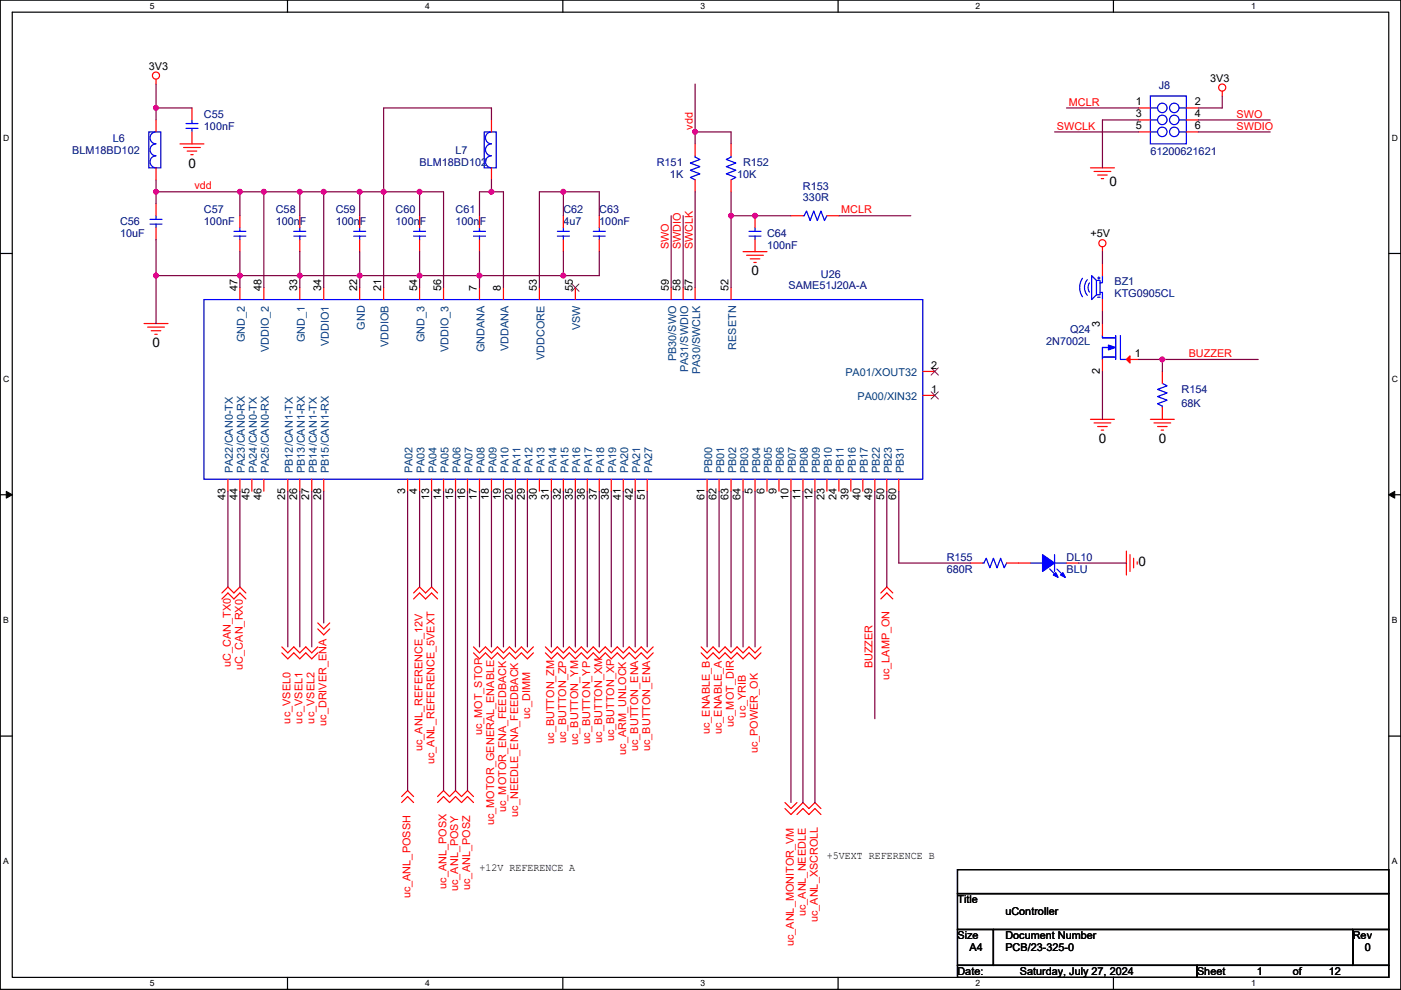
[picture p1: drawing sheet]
<svg xmlns="http://www.w3.org/2000/svg" width="297mm" height="210mm" viewBox="0 0 297 210" stroke-linecap="round" stroke-linejoin="round" font-family="sans-serif">
<path d="M.1 0h296.9v209.8h-296.9zM2.6 2.6h291.8v204.7h-291.8z" fill="none" stroke="#000" stroke-width=".25"/>
<g fill="#fff">
<path d="M31.8 .3h1v2h-1z"/>
<path d="M31.8 207.6h1v2h-1z"/>
</g>
<path d="M61 0v2.6M61 207.3v2.5" fill="none" stroke="#000" stroke-width=".25"/>
<g fill="#fff">
<path d="M90.1 .3h1v2h-1z"/>
<path d="M90.1 207.6h1v2h-1z"/>
</g>
<path d="M119.3 0v2.6M119.3 207.3v2.5" fill="none" stroke="#000" stroke-width=".25"/>
<g fill="#fff">
<path d="M148.5 .3h1v2h-1z"/>
<path d="M148.5 207.6h1v2h-1z"/>
</g>
<path d="M177.7 0v2.6M177.7 207.3v2.5" fill="none" stroke="#000" stroke-width=".25"/>
<g fill="#fff">
<path d="M206.9 .3h1v2h-1z"/>
<path d="M206.9 207.6h1v2h-1z"/>
</g>
<path d="M236.1 0v2.6M236.1 207.3v2.5" fill="none" stroke="#000" stroke-width=".25"/>
<g fill="#fff">
<path d="M265.2 .3h1v2h-1z"/>
<path d="M265.2 207.6h1v2h-1z"/>
<path d="M.7 28.2h1.3v2h-1.3z"/>
<path d="M295.1 28.2h1.3v2h-1.3z"/>
<path d="M.7 79.4h1.3v2h-1.3z"/>
<path d="M295.1 79.4h1.3v2h-1.3z"/>
</g>
<path d="M.1 53.8h2.5M294.4 53.8h2.6" fill="none" stroke="#000" stroke-width=".25"/>
<g fill="#fff">
<path d="M.7 130.5h1.2v2.1h-1.2z"/>
<path d="M295.1 130.5h1.2v2.1h-1.2z"/>
</g>
<path d="M.1 104.9h2.5M294.4 104.9h2.6" fill="none" stroke="#000" stroke-width=".25"/>
<path d="M1.3 104.2l1.3 .7-1.3 .8zM294.4 104.9l1.3-.7v1.5z" fill="#000" stroke="#000" stroke-width=".21"/>
<g fill="#fff">
<path d="M.7 181.7h1.2v2h-1.2z"/>
<path d="M295.1 181.7h1.2v2h-1.2z"/>
</g>
<path d="M.1 156.1h2.5M294.4 156.1h2.6M203 184.4h91.4v5.1h-91.4zM203 189.5h91.4v7.6h-91.4zM203 197.1h7.6v7.7h-7.6zM210.6 197.1h76.2v7.7h-76.2zM286.8 197.1h7.6v7.7h-7.6zM203 204.8h50.8v2.5h-50.8zM253.8 204.8h40.6v2.5h-40.6z" fill="none" stroke="#000" stroke-width=".25"/>
<g fill="none" stroke="#f00" stroke-width=".25">
<path d="M33.1 16.8v1M259.1 19.3v1.1M33.1 25.4v2.6M33.1 35.6v2.5M38.2 30.5h5M38.9 31.3h3.6M39.7 32h2M40.4 32.8h.6M40.7 22.9v2.5M40.7 28v2.5M104.2 25.4v2.6M104.2 35.6v2.5"/>
<path d="M147.4 38.1v2.6M147.4 30.5v2.6M155 38.1v2.6M155 30.5v2.6M231.2 35.6h5.1M232 36.4h3.5M232.7 37.1h2.1M233.5 37.9h.5M241.4 22.9h2.5M241.4 25.4h2.5M241.4 28h2.5M251.5 22.9h2.6"/>
<path d="M251.5 25.4h2.6M251.5 28h2.6M33.1 43.2v2.6M33.1 48.3v2.5M50.9 45.8v2.5M50.9 50.8v2.6M63.6 45.8v2.5M63.6 50.8v2.6M76.3 45.8v2.5M76.3 50.8v2.6M89 45.8v2.5M89 50.8v2.6"/>
<path d="M101.7 45.8v2.5M101.7 50.8v2.6M119.4 45.8v2.5M119.4 50.8v2.6M127.1 45.8v2.5M127.1 50.8v2.6M157.5 53.4h5.1M158.3 54.1h3.6M159.1 54.9h2M159.8 55.7h.5M160.1 45.8v2.5M160.1 50.8v2.6"/>
<path d="M167.7 45.8h2.5M175.3 45.8h2.6M233.7 52.4v1M233.7 55.9v2.6M30.5 68.6h5.1M31.3 69.4h3.6M32.1 70.1h2M32.8 70.9h.5M50.9 61v2.5M55.9 61v2.5M63.6 61v2.5M68.6 61v2.5"/>
<path d="M76.3 61v2.5M81.3 61v2.5M89 61v2.5M94 61v2.5M101.7 61v2.5M106.7 61v2.5M114.4 61v2.5M122 61v2.5M142.3 61v2.5M144.8 61v2.5M147.4 61v2.5M155 61v2.5"/>
<path d="M195.6 78.8h2.6M233.7 76.2v2.6M233.7 68.6v2.6M233.7 63.5v2.6M238.8 76.2h2.6M246.4 78.8v2.5M195.6 83.9h2.6M231.2 88.9h5.1M232 89.7h3.5M232.7 90.5h2.1M233.5 91.2h.5M243.9 88.9h5.1"/>
<path d="M244.7 89.7h3.5M245.4 90.5h2.1M246.2 91.2h.5M246.4 86.4v2.5M48.3 101.6v2.6M50.9 101.6v2.6M53.4 101.6v2.6M55.9 101.6v2.6M61 101.6v2.6M63.6 101.6v2.6M66.1 101.6v2.6M68.6 101.6v2.6"/>
<path d="M86.4 101.6v2.6M89 101.6v2.6M91.5 101.6v2.6M94 101.6v2.6M96.6 101.6v2.6M99.1 101.6v2.6M101.7 101.6v2.6M104.2 101.6v2.6M106.7 101.6v2.6M109.3 101.6v2.6M111.8 101.6v2.6M114.4 101.6v2.6"/>
<path d="M116.9 101.6v2.6M119.4 101.6v2.6M122 101.6v2.6M124.5 101.6v2.6M127.1 101.6v2.6M129.6 101.6v2.6M132.1 101.6v2.6M134.7 101.6v2.6M137.2 101.6v2.6M149.9 101.6v2.6M152.5 101.6v2.6M155 101.6v2.6"/>
<path d="M157.5 101.6v2.6M160.1 101.6v2.6M162.6 101.6v2.6M165.2 101.6v2.6M167.7 101.6v2.6M170.2 101.6v2.6M172.8 101.6v2.6M175.3 101.6v2.6M177.9 101.6v2.6M180.4 101.6v2.6M182.9 101.6v2.6M185.5 101.6v2.6"/>
<path d="M188 101.6v2.6M190.6 101.6v2.6M205.8 119.4h2.5M213.4 119.4h5.1M226.1 119.4h2.6M238.8 116.9v5.1M239.6 117.6v3.6M240.3 118.4v2M241.1 119.2v.5M47.1 125.8l1.2-1.3 1.3 1.3 1.3-1.3 1.2 1.3M47.1 127l1.2-1.2 1.3 1.2 1.3-1.2 1.2 1.2M59.8 138.5l1.2 1.2 1.3-1.2 1.3 1.2 1.2-1.2 1.3 1.2 1.3-1.2"/>
<path d="M59.8 137.2l1.2 1.3 1.3-1.3 1.3 1.3 1.2-1.3 1.3 1.3 1.3-1.3M67.4 133.4l1.2 1.3 1.3-1.3M67.4 132.1l1.2 1.3 1.3-1.3M87.7 125.8l1.3-1.3 1.2 1.3 1.3-1.3 1.3 1.3M87.7 127l1.3-1.2 1.2 1.2 1.3-1.2 1.3 1.2M100.4 138.5l1.3 1.2 1.2-1.2 1.3 1.2 1.3-1.2 1.2 1.2 1.3-1.2 1.3 1.2 1.3-1.2 1.2 1.2 1.3-1.2M100.4 137.2l1.3 1.3 1.2-1.3 1.3 1.3 1.3-1.3 1.2 1.3 1.3-1.3 1.3 1.3 1.3-1.3 1.2 1.3 1.3-1.3M115.6 138.5l1.3 1.2 1.3-1.2 1.2 1.2 1.3-1.2 1.3 1.2 1.3-1.2 1.2 1.2 1.3-1.2 1.3 1.2 1.2-1.2 1.3 1.2 1.3-1.2 1.2 1.2 1.3-1.2 1.3 1.2 1.3-1.2 1.2 1.2 1.3-1.2M115.6 137.2l1.3 1.3 1.3-1.3 1.2 1.3 1.3-1.3 1.3 1.3 1.3-1.3 1.2 1.3 1.3-1.3 1.3 1.3 1.2-1.3 1.3 1.3 1.3-1.3 1.2 1.3 1.3-1.3 1.3 1.3 1.3-1.3 1.2 1.3 1.3-1.3M148.7 138.5l1.2 1.2 1.3-1.2 1.3 1.2 1.2-1.2 1.3 1.2 1.3-1.2 1.2 1.2 1.3-1.2 1.3 1.2 1.3-1.2M148.7 137.2l1.2 1.3 1.3-1.3 1.3 1.3 1.2-1.3 1.3 1.3 1.3-1.3 1.2 1.3 1.3-1.3 1.3 1.3 1.3-1.3M186.8 125.8l1.2-1.3 1.3 1.3"/>
<path d="M186.8 127l1.2-1.2 1.3 1.2M85.2 169l1.2-1.3 1.3 1.3M85.2 170.2l1.2-1.2 1.3 1.2M92.8 169l1.2-1.3 1.3 1.3 1.3-1.3 1.3 1.3 1.2-1.3 1.3 1.3M92.8 170.2l1.2-1.2 1.3 1.2 1.3-1.2 1.3 1.2 1.2-1.2 1.3 1.2M166.4 170.2l1.3 1.3 1.3-1.3M169 172.8l1.2-1.3 1.3 1.3 1.3-1.3 1.3 1.3M174.1 171.5l-1.3-1.3-1.3 1.3-1.3-1.3-2.5 2.6-1.3-1.3"/>
<circle cx="33.1" cy="16" r=".76"/>
<circle cx="259.1" cy="18.6" r=".76"/>
<circle cx="233.7" cy="51.6" r=".76"/>
</g>
<g fill="none" stroke="#00f" stroke-width=".25">
<path d="M31.6 28h2.5v7.6h-2.5zM33.1 33.1a1.26 1.26 0 0 0-1.3 1.2 1.26 1.26 0 0 0 1.3 1.3M33.1 30.5a1.26 1.26 0 0 0-1.3 1.3 1.26 1.26 0 0 0 1.3 1.2M33.1 28a1.26 1.26 0 0 0-1.3 1.2 1.26 1.26 0 0 0 1.3 1.3M39.4 26.2h2.6M39.4 27.2h2.6M40.7 27.2v.8M40.7 25.4v.8M102.7 28h2.5v7.6h-2.5zM104.2 33.1a1.26 1.26 0 0 0-1.3 1.2 1.26 1.26 0 0 0 1.3 1.3M104.2 30.5a1.26 1.26 0 0 0-1.3 1.3 1.26 1.26 0 0 0 1.3 1.2M104.2 28a1.26 1.26 0 0 0-1.3 1.2 1.26 1.26 0 0 0 1.3 1.3"/>
<path d="M147.4 33.1v.2l1 .5-2 .8 2 .7-2 .8 2 .8-2 .7 1 .5M155 33.1v.2l-1 .5 2 .8-2 .7 2 .8-2 .8 2 .7-1 .5M243.9 20.4h7.6v10.1h-7.6zM243.9 22.9h1.5M243.9 25.4h1.5M243.9 28h1.5M250 22.9h1.5M250 25.4h1.5M250 28h1.5M31.8 46.5h2.6M31.8 47.5h2.6M33.1 47.5v.8"/>
<path d="M33.1 45.8v.7M49.6 49.1h2.5M49.6 50.1h2.5M50.9 50.1v.7M50.9 48.3v.8M62.3 49.1h2.5M62.3 50.1h2.5M63.6 50.1v.7M63.6 48.3v.8M75 49.1h2.5M75 50.1h2.5M76.3 50.1v.7"/>
<path d="M76.3 48.3v.8M87.7 49.1h2.5M87.7 50.1h2.5M89 50.1v.7M89 48.3v.8M100.4 49.1h2.5M100.4 50.1h2.5M101.7 50.1v.7M101.7 48.3v.8M118.2 49.1h2.5M118.2 50.1h2.5M119.4 50.1v.7"/>
<path d="M119.4 48.3v.8M125.8 49.1h2.5M125.8 50.1h2.5M127.1 50.1v.7M127.1 48.3v.8M158.8 49.1h2.6M158.8 50.1h2.6M160.1 50.1v.7M160.1 48.3v.8M170.2 45.8h.3l.5-1.1 .8 2.1 .7-2.1 .8 2.1 .8-2.1 .7 2.1 .5-1M229.5 59a3.6 3.6 0 0 0 0 3.9M230.5 59.3a2.58 2.58 0 0 0 0 3.4"/>
<path d="M232.5 59.5v3M232.5 59.5l-1-1v5l1-1M232.5 59.5h.7v3h-.7M232.7 59h.5M233 58.7v.5M233.7 58.5v1.5h-.5M43.2 63.5h152.4v38.1h-152.4zM231 60a1.75 1.75 0 0 0 0 2M232.7 63h.5M233.2 62h.5v1.5M233.7 75.7h2.8M234 75.7h2.3"/>
<path d="M234.8 73.7h-1.1v2.5v-2.5h1.6M236.5 71.2v5M236.5 71.7h-2.8v-.5v.5h2.6M237.5 71.2v5h1.3M246.4 81.3l1.1 .5-2.1 .8 2.1 .8-2.1 .7 2.1 .8-2.1 .7 1 .5v.3M208.3 119.4h.3l.5-1 .8 2 .7-2 .8 2 .8-2 .7 2 .5-1M218.5 119.4h2.5M223.6 117.6v3.6M223.6 119.4h2.5M222.6 120.7l1.5 1.5M224.1 120.7l1.5 1.5"/>
<circle cx="246.4" cy="25.4" r="1.01"/>
<circle cx="246.4" cy="22.9" r="1.01"/>
<circle cx="246.4" cy="28" r="1.01"/>
<circle cx="249" cy="25.4" r="1.01"/>
<circle cx="249" cy="28" r="1.01"/>
<circle cx="249" cy="22.9" r="1.01"/>
</g>
<g fill="#00f" stroke="#00f" stroke-width=".25">
<path d="M235 73.2l1.5 .5-1.5 .5z" fill-rule="evenodd"/>
<path d="M221 117.6l2.6 1.8-2.6 1.8z" fill-rule="evenodd"/>
<path d="M225.4 121.5l.5 1-1.1-.5z" fill-rule="evenodd"/>
<path d="M223.8 121.5l.5 1-1-.5z" fill-rule="evenodd"/>
</g>
<path d="M238.8 76.2l.8-.7v1.5z" fill="#f00" stroke="#f00" stroke-width=".25"/>
<path d="M121.2 60.2l1.6 1.6M122.7 60.2l-1.5 1.6M197.4 78l1.6 1.6M198.9 78l-1.5 1.6M197.4 83.1l1.6 1.5M198.9 83.1l-1.5 1.5" fill="none" stroke="#804000" stroke-width=".21"/>
<g fill="none" stroke="#800040" stroke-width=".25">
<path d="M33.1 17.8v5.1M147.4 17.8v10.2M33.1 22.9h7.6M33.1 22.9v2.5M33.1 38.1v2.6M104.2 25.4v-2.5h-22.9v17.8M104.2 38.1v2.6M147.4 28v2.5M147.4 28h7.6v2.5M223.6 28h17.8M226.1 22.9h15.3M241.4 25.4h-7.7v10.2"/>
<path d="M254.1 25.4h15.2M254.1 28h15.2M259.1 20.4v2.5h-5M33.1 58.5h17.8M33.1 58.5v10.1M33.1 40.7v2.5M33.1 40.7h17.8M33.1 50.8v7.7M50.9 58.5h12.7M50.9 58.5v2.5M50.9 40.7h5M50.9 40.7v5.1"/>
<path d="M50.9 53.4v5.1M55.9 40.7v20.3M55.9 40.7h7.7M63.6 58.5v2.5M63.6 58.5h12.7M63.6 40.7h5M63.6 40.7v5.1M63.6 53.4v5.1M68.6 40.7v20.3M68.6 40.7h7.7M76.3 58.5v2.5M76.3 58.5h12.7"/>
<path d="M76.3 40.7h5M76.3 40.7v5.1M76.3 53.4v5.1M81.3 40.7v20.3M81.3 40.7h7.7M89 40.7v5.1M89 53.4v5.1M89 58.5v2.5M89 40.7h5v20.3M89 58.5h12.7M101.7 58.5h17.7M101.7 53.4v5.1"/>
<path d="M101.7 58.5v2.5M104.2 40.7h-2.5v5.1M104.2 40.7h2.5v20.3M119.4 53.4v5.1M119.4 40.7h-5v20.3M119.4 40.7v5.1M119.4 40.7h7.7v5.1M127.1 53.4v5.1h-7.7M142.3 45.8v15.2M144.8 45.8v15.2M147.4 40.7v20.3M155 45.8h12.7"/>
<path d="M155 40.7v5.1M155 45.8v15.2M177.9 45.8h15.2M233.7 53.4v2.5M233.7 78.8v10.1M233.7 66.1v2.5M241.4 76.2h5M246.4 76.2v2.6M246.4 76.2h20.4M48.3 104.2v20.3M50.9 104.2v20.3M61 104.2v33"/>
<path d="M63.6 104.2v33M66.1 104.2v33M68.6 104.2v27.9M86.4 104.2v63.5M89 104.2v20.3M91.5 104.2v20.3M94 104.2v63.5M96.6 104.2v63.5M99.1 104.2v63.5M101.7 104.2v33M104.2 104.2v33M106.7 104.2v33"/>
<path d="M109.3 104.2v33M111.8 104.2v33M116.9 104.2v33M119.4 104.2v33M122 104.2v33M124.5 104.2v33M127.1 104.2v33M129.6 104.2v33M132.1 104.2v33M134.7 104.2v33M137.2 104.2v33M149.9 104.2v33"/>
<path d="M152.5 104.2v33M155 104.2v33M157.5 104.2v33M160.1 104.2v33M167.7 104.2v66M170.2 104.2v66M172.8 104.2v66M185.5 104.2v48.2M188 104.2v20.3M190.6 104.2v15.2h15.2M228.7 119.4h10.1"/>
</g>
<g fill="#f0f" stroke="#f0f" stroke-width=".25">
<circle cx="33.1" cy="22.9" r=".5"/>
<circle cx="147.4" cy="28" r=".5"/>
<circle cx="104.2" cy="40.7" r=".5"/>
<circle cx="50.8" cy="40.7" r=".5"/>
<circle cx="33.1" cy="40.7" r=".5"/>
<circle cx="55.9" cy="40.7" r=".5"/>
<circle cx="63.5" cy="40.7" r=".5"/>
<circle cx="68.6" cy="40.7" r=".5"/>
<circle cx="76.2" cy="40.7" r=".5"/>
<circle cx="88.9" cy="40.7" r=".5"/>
<circle cx="81.3" cy="40.7" r=".5"/>
<circle cx="119.4" cy="40.7" r=".5"/>
<circle cx="160.1" cy="45.7" r=".5"/>
<circle cx="155" cy="45.7" r=".5"/>
<circle cx="33.1" cy="58.4" r=".5"/>
<circle cx="50.8" cy="58.4" r=".5"/>
<circle cx="63.5" cy="58.4" r=".5"/>
<circle cx="101.6" cy="58.4" r=".5"/>
<circle cx="119.4" cy="58.4" r=".5"/>
<circle cx="88.9" cy="58.4" r=".5"/>
<circle cx="76.2" cy="58.4" r=".5"/>
<circle cx="246.4" cy="76.2" r=".5"/>
</g>
<g font-size="2.8">
<text x="39.9" y="35.6">0</text>
<text x="235.3" y="39.4">0</text>
<text x="159.3" y="58.4">0</text>
<text x="32.3" y="73.7">0</text>
<text x="233" y="94">0</text>
<text x="245.7" y="94">0</text>
<text x="241.4" y="120.1">0</text>
</g>
<g font-size="2.3">
<text x="31.6" y="14.8">3V3</text>
<text x="256.6" y="17.3">3V3</text>
<text x="240.9" y="22.4">1</text>
<text x="253.3" y="22.4">2</text>
<text x="240.9" y="24.9">3</text>
<text x="240.9" y="27.5">5</text>
<text x="253.3" y="24.9">4</text>
<text x="253.3" y="27.5">6</text>
<text x="231.2" y="50.4">+5V</text>
<text x="50.3" y="61.8" transform="rotate(-90 50.3 61.8)">47</text>
<text x="55.4" y="61.8" transform="rotate(-90 55.4 61.8)">48</text>
<text x="63" y="61.8" transform="rotate(-90 63 61.8)">33</text>
<text x="68.1" y="61.8" transform="rotate(-90 68.1 61.8)">34</text>
<text x="75.7" y="61.8" transform="rotate(-90 75.7 61.8)">22</text>
<text x="80.8" y="61.8" transform="rotate(-90 80.8 61.8)">21</text>
<text x="88.4" y="61.8" transform="rotate(-90 88.4 61.8)">54</text>
<text x="93.5" y="61.8" transform="rotate(-90 93.5 61.8)">56</text>
<text x="101.1" y="61.8" transform="rotate(-90 101.1 61.8)">7</text>
<text x="106.2" y="61.8" transform="rotate(-90 106.2 61.8)">8</text>
<text x="113.8" y="61.8" transform="rotate(-90 113.8 61.8)">53</text>
<text x="121.5" y="61.8" transform="rotate(-90 121.5 61.8)">55</text>
<text x="141.8" y="61.8" transform="rotate(-90 141.8 61.8)">59</text>
<text x="144.3" y="61.8" transform="rotate(-90 144.3 61.8)">58</text>
<text x="146.9" y="61.8" transform="rotate(-90 146.9 61.8)">57</text>
<text x="154.5" y="61.8" transform="rotate(-90 154.5 61.8)">52</text>
<text x="233.2" y="69.4" transform="rotate(-90 233.2 69.4)">3</text>
<text x="240.6" y="75.7">1</text>
<text x="197.4" y="78.3">2</text>
<text x="197.4" y="83.3">1</text>
<text x="233.2" y="79.3" transform="rotate(-90 233.2 79.3)">2</text>
<text x="47.8" y="106" transform="rotate(-90 47.8 106)">43</text>
<text x="50.3" y="106" transform="rotate(-90 50.3 106)">44</text>
<text x="52.9" y="106" transform="rotate(-90 52.9 106)">45</text>
<text x="55.4" y="106" transform="rotate(-90 55.4 106)">46</text>
<text x="60.5" y="106" transform="rotate(-90 60.5 106)">25</text>
<text x="63" y="106" transform="rotate(-90 63 106)">26</text>
<text x="65.6" y="106" transform="rotate(-90 65.6 106)">27</text>
<text x="68.1" y="106" transform="rotate(-90 68.1 106)">28</text>
<text x="85.9" y="104.7" transform="rotate(-90 85.9 104.7)">3</text>
<text x="88.4" y="104.7" transform="rotate(-90 88.4 104.7)">4</text>
<text x="91" y="106" transform="rotate(-90 91 106)">13</text>
<text x="93.5" y="106" transform="rotate(-90 93.5 106)">14</text>
<text x="96.1" y="106" transform="rotate(-90 96.1 106)">15</text>
<text x="98.6" y="106" transform="rotate(-90 98.6 106)">16</text>
<text x="101.1" y="106" transform="rotate(-90 101.1 106)">17</text>
<text x="103.7" y="106" transform="rotate(-90 103.7 106)">18</text>
<text x="106.2" y="106" transform="rotate(-90 106.2 106)">19</text>
<text x="108.8" y="106" transform="rotate(-90 108.8 106)">20</text>
<text x="111.3" y="106" transform="rotate(-90 111.3 106)">29</text>
<text x="113.8" y="106" transform="rotate(-90 113.8 106)">30</text>
<text x="116.4" y="106" transform="rotate(-90 116.4 106)">31</text>
<text x="118.9" y="106" transform="rotate(-90 118.9 106)">32</text>
<text x="121.5" y="106" transform="rotate(-90 121.5 106)">35</text>
<text x="124" y="106" transform="rotate(-90 124 106)">36</text>
<text x="126.5" y="106" transform="rotate(-90 126.5 106)">37</text>
<text x="129.1" y="106" transform="rotate(-90 129.1 106)">38</text>
<text x="131.6" y="106" transform="rotate(-90 131.6 106)">41</text>
<text x="134.2" y="106" transform="rotate(-90 134.2 106)">42</text>
<text x="136.7" y="106" transform="rotate(-90 136.7 106)">51</text>
<text x="149.4" y="106" transform="rotate(-90 149.4 106)">61</text>
<text x="151.9" y="106" transform="rotate(-90 151.9 106)">62</text>
<text x="154.5" y="106" transform="rotate(-90 154.5 106)">63</text>
<text x="157" y="106" transform="rotate(-90 157 106)">64</text>
<text x="159.6" y="104.7" transform="rotate(-90 159.6 104.7)">5</text>
<text x="162.1" y="104.7" transform="rotate(-90 162.1 104.7)">6</text>
<text x="164.6" y="104.7" transform="rotate(-90 164.6 104.7)">9</text>
<text x="167.2" y="106" transform="rotate(-90 167.2 106)">10</text>
<text x="169.7" y="106" transform="rotate(-90 169.7 106)">11</text>
<text x="172.3" y="106" transform="rotate(-90 172.3 106)">12</text>
<text x="174.8" y="106" transform="rotate(-90 174.8 106)">23</text>
<text x="177.3" y="106" transform="rotate(-90 177.3 106)">24</text>
<text x="179.9" y="106" transform="rotate(-90 179.9 106)">39</text>
<text x="182.4" y="106" transform="rotate(-90 182.4 106)">40</text>
<text x="185" y="106" transform="rotate(-90 185 106)">49</text>
<text x="187.5" y="106" transform="rotate(-90 187.5 106)">50</text>
<text x="190" y="106" transform="rotate(-90 190 106)">60</text>
<text x="101.7" y="184.7">+12V REFERENCE A</text>
<text x="175.3" y="182.2">+5VEXT REFERENCE B</text>
<text x="203" y="191.6">Title</text>
<text x="213.2" y="194.1">uController</text>
<text x="203" y="199.2">Size</text>
<text x="205.5" y="201.7">A4</text>
<text x="213.2" y="199.2">Document Number</text>
<text x="213.2" y="201.7">PCB/23-325-0</text>
<text x="286.8" y="199.2">Rev</text>
<text x="289.4" y="201.7">0</text>
<text x="203" y="206.8">Date:</text>
<text x="216.2" y="206.8">Saturday, July 27, 2024</text>
<text x="253.8" y="206.8">Sheet</text>
<text x="266.5" y="206.8">1</text>
<text x="274.1" y="206.8">of</text>
<text x="281.7" y="206.8">12</text>
</g>
<g font-size="2.3" fill="#f00">
<text x="226.6" y="22.4">MCLR</text>
<text x="146.9" y="27.5" transform="rotate(-90 146.9 27.5)">vdd</text>
<text x="224.1" y="27.5">SWCLK</text>
<text x="262.2" y="24.9">SWO</text>
<text x="262.2" y="27.5">SWDIO</text>
<text x="41.2" y="40.2">vdd</text>
<text x="178.4" y="45.3">MCLR</text>
<text x="141.8" y="52.9" transform="rotate(-90 141.8 52.9)">SWO</text>
<text x="144.3" y="52.9" transform="rotate(-90 144.3 52.9)">SWDIO</text>
<text x="146.9" y="52.9" transform="rotate(-90 146.9 52.9)">SWCLK</text>
<text x="252" y="75.7">BUZZER</text>
<text x="48.9" y="141.5" transform="rotate(-90 48.9 141.5)">uC_CAN_TX0</text>
<text x="51.5" y="142" transform="rotate(-90 51.5 142)">uC_CAN_RX0</text>
<text x="185" y="141.8" transform="rotate(-90 185 141.8)">BUZZER</text>
<text x="188.6" y="144.3" transform="rotate(-90 188.6 144.3)">uc_LAMP_ON</text>
<text x="61.6" y="153.5" transform="rotate(-90 61.6 153.5)">uc_VSEL0</text>
<text x="64.2" y="153.5" transform="rotate(-90 64.2 153.5)">uc_VSEL1</text>
<text x="66.7" y="153.5" transform="rotate(-90 66.7 153.5)">uc_VSEL2</text>
<text x="69.2" y="154" transform="rotate(-90 69.2 154)">uc_DRIVER_ENA</text>
<text x="102.3" y="156" transform="rotate(-90 102.3 156)">uc_MOT_STOP</text>
<text x="112.4" y="152.4" transform="rotate(-90 112.4 152.4)">uc_DIMM</text>
<text x="150.5" y="155.7" transform="rotate(-90 150.5 155.7)">uc_ENABLE_B</text>
<text x="153.1" y="155.7" transform="rotate(-90 153.1 155.7)">uc_ENABLE_A</text>
<text x="155.6" y="154.2" transform="rotate(-90 155.6 154.2)">uc_MOT_DIR</text>
<text x="158.1" y="152.2" transform="rotate(-90 158.1 152.2)">uc_YRIB</text>
<text x="89.6" y="159.3" transform="rotate(-90 89.6 159.3)">uc_ANL_REFERENCE_12V</text>
<text x="117.5" y="157.8" transform="rotate(-90 117.5 157.8)">uc_BUTTON_ZM</text>
<text x="120" y="157.5" transform="rotate(-90 120 157.5)">uc_BUTTON_ZP</text>
<text x="122.6" y="158" transform="rotate(-90 122.6 158)">uc_BUTTON_YM</text>
<text x="125.1" y="157.8" transform="rotate(-90 125.1 157.8)">uc_BUTTON_YP</text>
<text x="127.7" y="157.5" transform="rotate(-90 127.7 157.5)">uc_BUTTON_XM</text>
<text x="130.2" y="157.3" transform="rotate(-90 130.2 157.3)">uc_BUTTON_XP</text>
<text x="132.7" y="160.1" transform="rotate(-90 132.7 160.1)">uc_ARM_UNLOCK</text>
<text x="135.3" y="159.3" transform="rotate(-90 135.3 159.3)">uc_BUTTON_ENA</text>
<text x="137.8" y="159.3" transform="rotate(-90 137.8 159.3)">uc_BUTTON_ENA</text>
<text x="160.7" y="159.8" transform="rotate(-90 160.7 159.8)">uc_POWER_OK</text>
<text x="92.1" y="162.1" transform="rotate(-90 92.1 162.1)">uc_ANL_REFERENCE_5VEXT</text>
<text x="107.3" y="172.3" transform="rotate(-90 107.3 172.3)">uc_MOTOR_ENA_FEEDBACK</text>
<text x="109.9" y="173.3" transform="rotate(-90 109.9 173.3)">uc_NEEDLE_ENA_FEEDBACK</text>
<text x="104.8" y="175" transform="rotate(-90 104.8 175)">uc_MOTOR_GENERAL_ENABLE</text>
<text x="87" y="190.5" transform="rotate(-90 87 190.5)">uc_ANL_POSSH</text>
<text x="94.6" y="188.5" transform="rotate(-90 94.6 188.5)">uc_ANL_POSX</text>
<text x="97.2" y="189" transform="rotate(-90 97.2 189)">uc_ANL_POSY</text>
<text x="99.7" y="188.8" transform="rotate(-90 99.7 188.8)">uc_ANL_POSZ</text>
<text x="170.8" y="194.4" transform="rotate(-90 170.8 194.4)">uc_ANL_NEEDLE</text>
<text x="173.4" y="195.6" transform="rotate(-90 173.4 195.6)">uc_ANL_XSCROLL</text>
<text x="168.3" y="200.7" transform="rotate(-90 168.3 200.7)">uc_ANL_MONITOR_VM</text>
</g>
<g font-size="2.3" fill="#000080">
<text x="245.7" y="18.9">J8</text>
<text x="43.2" y="25">C55</text>
<text x="43.2" y="27.5">100nF</text>
<text x="15.3" y="32.6">BLM18BD102</text>
<text x="23.9" y="30">L6</text>
<text x="89" y="35.1">BLM18BD102</text>
<text x="96.6" y="32.6">L7</text>
<text x="139.3" y="35.1">R151</text>
<text x="157.5" y="35.1">R152</text>
<text x="243.9" y="32.8">61200621621</text>
<text x="142" y="37.7">1K</text>
<text x="156.3" y="37.7">10K</text>
<text x="170.2" y="40.2">R153</text>
<text x="25.5" y="47.8">C56</text>
<text x="43.2" y="45.3">C57</text>
<text x="43.2" y="47.8">100nF</text>
<text x="58.5" y="45.3">C58</text>
<text x="58.5" y="47.8">100nF</text>
<text x="71.2" y="45.3">C59</text>
<text x="71.2" y="47.8">100nF</text>
<text x="83.9" y="45.3">C60</text>
<text x="83.9" y="47.8">100nF</text>
<text x="96.6" y="45.3">C61</text>
<text x="96.6" y="47.8">100nF</text>
<text x="119.4" y="45.3">C62</text>
<text x="119.4" y="47.8">4u7</text>
<text x="127.1" y="45.3">C63</text>
<text x="127.1" y="47.8">100nF</text>
<text x="170.2" y="42.7">330R</text>
<text x="25.5" y="50.4">10uF</text>
<text x="162.6" y="50.4">C64</text>
<text x="162.6" y="52.9">100nF</text>
<text x="174.1" y="59">U26</text>
<text x="167.2" y="61.3">SAME51J20A-A</text>
<text x="236.3" y="60.5">BZ1</text>
<text x="236.3" y="63.1">KTG0905CL</text>
<text x="226.9" y="70.7">Q24</text>
<text x="221.8" y="73.2">2N7002L</text>
<text x="250.5" y="83.4">R154</text>
<text x="250.5" y="86.4">68K</text>
<text x="200.7" y="118.9">R155</text>
<text x="226.1" y="118.9">DL10</text>
<text x="200.7" y="121.5">680R</text>
<text x="226.1" y="121.5">BLU</text>
</g>
<g font-size="2.3" fill="#004080">
<text x="77.3" y="70" transform="rotate(-90 77.3 70)">GND</text>
<text x="123" y="70.1" transform="rotate(-90 123 70.1)">VSW</text>
<text x="51.9" y="72.5" transform="rotate(-90 51.9 72.5)">GND_2</text>
<text x="57" y="74.7" transform="rotate(-90 57 74.7)">VDDIO_2</text>
<text x="64.6" y="72.5" transform="rotate(-90 64.6 72.5)">GND_1</text>
<text x="69.7" y="73.4" transform="rotate(-90 69.7 73.4)">VDDIO1</text>
<text x="82.4" y="73.7" transform="rotate(-90 82.4 73.7)">VDDIOB</text>
<text x="90" y="72.5" transform="rotate(-90 90 72.5)">GND_3</text>
<text x="95.1" y="74.7" transform="rotate(-90 95.1 74.7)">VDDIO_3</text>
<text x="102.7" y="74.7" transform="rotate(-90 102.7 74.7)">GNDANA</text>
<text x="107.8" y="74.5" transform="rotate(-90 107.8 74.5)">VDDANA</text>
<text x="115.4" y="76.4" transform="rotate(-90 115.4 76.4)">VDDCORE</text>
<text x="143.4" y="76.6" transform="rotate(-90 143.4 76.6)">PB30/SWO</text>
<text x="156.1" y="74.2" transform="rotate(-90 156.1 74.2)">RESETN</text>
<text x="145.9" y="79" transform="rotate(-90 145.9 79)">PA31/SWDIO</text>
<text x="148.4" y="79.4" transform="rotate(-90 148.4 79.4)">PA30/SWCLK</text>
<text x="179.2" y="79.8">PA01/XOUT32</text>
<text x="181.8" y="84.9">PA00/XIN32</text>
<text x="49.4" y="100.4" transform="rotate(-90 49.4 100.4)">PA22/CAN0-TX</text>
<text x="51.9" y="100.4" transform="rotate(-90 51.9 100.4)">PA23/CAN0-RX</text>
<text x="54.5" y="100.4" transform="rotate(-90 54.5 100.4)">PA24/CAN0-TX</text>
<text x="57" y="100.4" transform="rotate(-90 57 100.4)">PA25/CAN0-RX</text>
<text x="62.1" y="100.4" transform="rotate(-90 62.1 100.4)">PB12/CAN1-TX</text>
<text x="64.6" y="100.4" transform="rotate(-90 64.6 100.4)">PB13/CAN1-RX</text>
<text x="67.2" y="100.4" transform="rotate(-90 67.2 100.4)">PB14/CAN1-TX</text>
<text x="69.7" y="100.4" transform="rotate(-90 69.7 100.4)">PB15/CAN1-RX</text>
<text x="87.5" y="100.4" transform="rotate(-90 87.5 100.4)">PA02</text>
<text x="90" y="100.4" transform="rotate(-90 90 100.4)">PA03</text>
<text x="92.6" y="100.4" transform="rotate(-90 92.6 100.4)">PA04</text>
<text x="95.1" y="100.4" transform="rotate(-90 95.1 100.4)">PA05</text>
<text x="97.6" y="100.4" transform="rotate(-90 97.6 100.4)">PA06</text>
<text x="100.2" y="100.4" transform="rotate(-90 100.2 100.4)">PA07</text>
<text x="102.7" y="100.4" transform="rotate(-90 102.7 100.4)">PA08</text>
<text x="105.3" y="100.4" transform="rotate(-90 105.3 100.4)">PA09</text>
<text x="107.8" y="100.4" transform="rotate(-90 107.8 100.4)">PA10</text>
<text x="110.3" y="100.4" transform="rotate(-90 110.3 100.4)">PA11</text>
<text x="112.9" y="100.4" transform="rotate(-90 112.9 100.4)">PA12</text>
<text x="115.4" y="100.4" transform="rotate(-90 115.4 100.4)">PA13</text>
<text x="118" y="100.4" transform="rotate(-90 118 100.4)">PA14</text>
<text x="120.5" y="100.4" transform="rotate(-90 120.5 100.4)">PA15</text>
<text x="123" y="100.4" transform="rotate(-90 123 100.4)">PA16</text>
<text x="125.6" y="100.4" transform="rotate(-90 125.6 100.4)">PA17</text>
<text x="128.1" y="100.4" transform="rotate(-90 128.1 100.4)">PA18</text>
<text x="130.7" y="100.4" transform="rotate(-90 130.7 100.4)">PA19</text>
<text x="133.2" y="100.4" transform="rotate(-90 133.2 100.4)">PA20</text>
<text x="135.7" y="100.4" transform="rotate(-90 135.7 100.4)">PA21</text>
<text x="138.3" y="100.4" transform="rotate(-90 138.3 100.4)">PA27</text>
<text x="151" y="100.4" transform="rotate(-90 151 100.4)">PB00</text>
<text x="153.5" y="100.4" transform="rotate(-90 153.5 100.4)">PB01</text>
<text x="156.1" y="100.4" transform="rotate(-90 156.1 100.4)">PB02</text>
<text x="158.6" y="100.4" transform="rotate(-90 158.6 100.4)">PB03</text>
<text x="161.1" y="100.4" transform="rotate(-90 161.1 100.4)">PB04</text>
<text x="163.7" y="100.4" transform="rotate(-90 163.7 100.4)">PB05</text>
<text x="166.2" y="100.4" transform="rotate(-90 166.2 100.4)">PB06</text>
<text x="168.8" y="100.4" transform="rotate(-90 168.8 100.4)">PB07</text>
<text x="171.3" y="100.4" transform="rotate(-90 171.3 100.4)">PB08</text>
<text x="173.8" y="100.4" transform="rotate(-90 173.8 100.4)">PB09</text>
<text x="176.4" y="100.4" transform="rotate(-90 176.4 100.4)">PB10</text>
<text x="178.9" y="100.4" transform="rotate(-90 178.9 100.4)">PB11</text>
<text x="181.5" y="100.4" transform="rotate(-90 181.5 100.4)">PB16</text>
<text x="184" y="100.4" transform="rotate(-90 184 100.4)">PB17</text>
<text x="186.5" y="100.4" transform="rotate(-90 186.5 100.4)">PB22</text>
<text x="189.1" y="100.4" transform="rotate(-90 189.1 100.4)">PB23</text>
<text x="191.6" y="100.4" transform="rotate(-90 191.6 100.4)">PB31</text>
</g>
<g font-size="1.8">
<text x="31.8" y="1.9">5</text>
<text x="90.1" y="1.9">4</text>
<text x="148.5" y="1.9">3</text>
<text x="206.9" y="1.9">2</text>
<text x="265.2" y="1.9">1</text>
<text x=".7" y="29.8">D</text>
<text x="295.1" y="29.8">D</text>
<text x=".7" y="81">C</text>
<text x="295.1" y="81">C</text>
<text x=".7" y="132.2">B</text>
<text x="295.1" y="132.2">B</text>
<text x=".7" y="183.3">A</text>
<text x="295.1" y="183.3">A</text>
<text x="31.8" y="209.2">5</text>
<text x="90.1" y="209.2">4</text>
<text x="148.5" y="209.2">3</text>
<text x="206.9" y="209.2">2</text>
<text x="265.2" y="209.2">1</text>
</g>
</svg>
